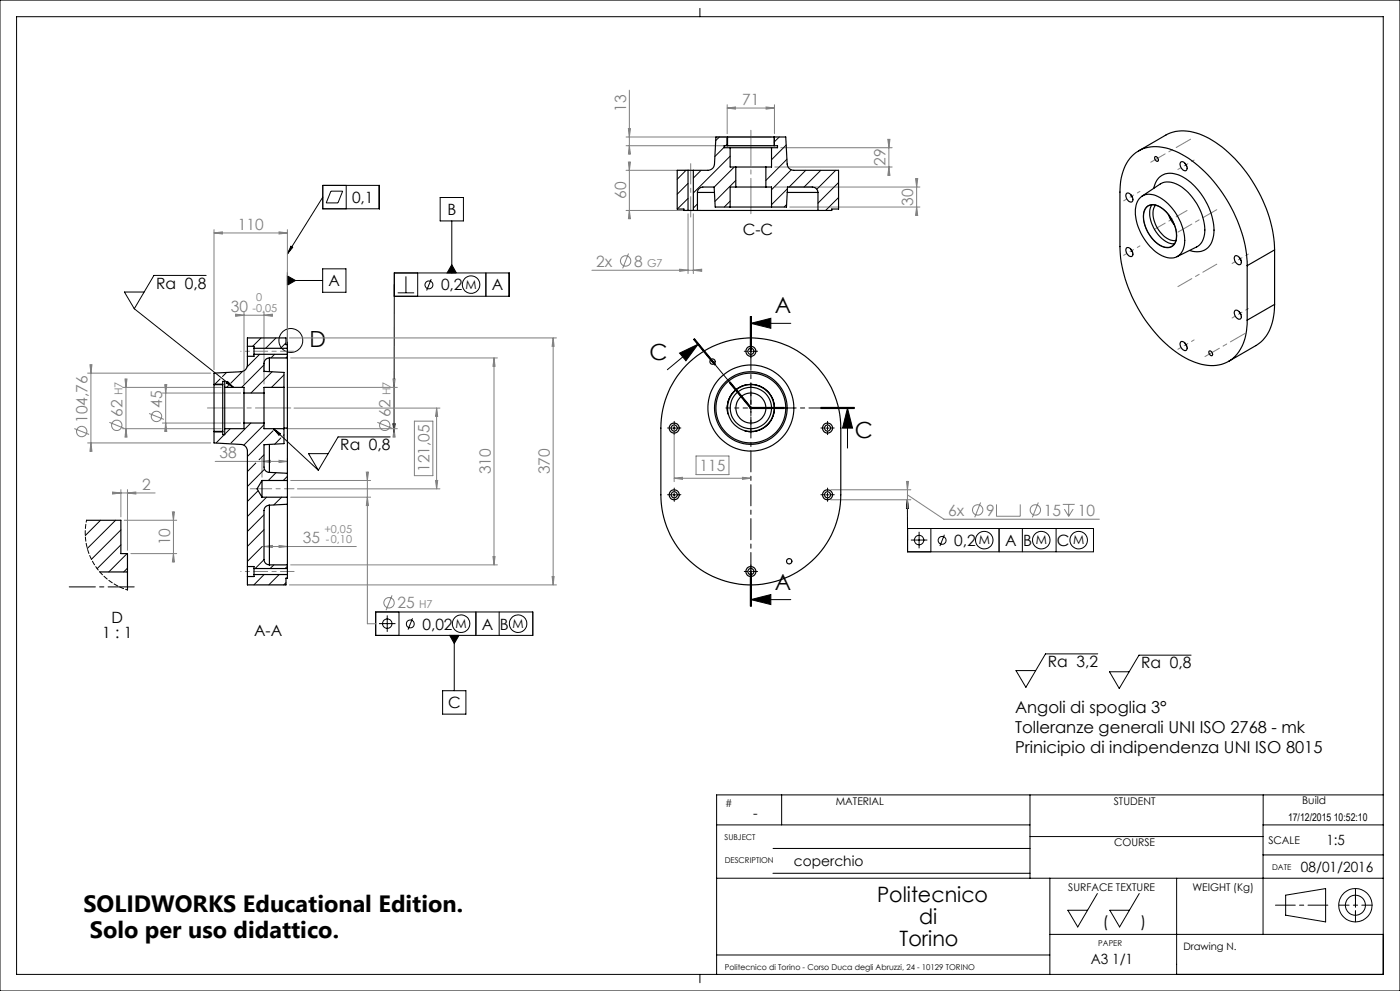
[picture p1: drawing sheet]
<svg xmlns="http://www.w3.org/2000/svg" width="420mm" height="297mm" viewBox="0 0 420 297" stroke-linecap="round" stroke-linejoin="round" font-family="sans-serif">
<g fill="none" stroke="#000" stroke-width=".3">
<path d="M0 0h420v297h-420zM5 5h410v287h-410zM210 2.5v2.5M96.8 55.6h17v7h-17zM96.8 59.1l-10.6 17M99.3 57.3h3.5l-1.4 3.5h-3.5zM103.9 55.6v7M132 59.2h7v7h-7zM218.2 41.1v2.6M232.3 41.1v2.6M87.3 73.8l.5 .4-1.6 1.9zM135.5 66.2v15.6"/>
<path d="M135.5 79.3l1.4 2.5h-2.8zM344 62a3.6 3.6 0 0 1 4.9 .6 9.9 9.9 0 0 1 3.7 10.1 3 3 0 0 1-4.7 .8 10.3 10.3 0 0 1-4.6-10.4zM40.3 92.5l29.7 23.6M43.2 87.5h-5.9l3 5M61.8 82.5h-15.6l-5.9 10M86.2 84.1h10.6M86.2 81.7v25.6M86.2 82.7l2.5 1.4-2.5 1.4zM96.8 80.6h7v7h-7zM118.3 88.8h34.5v-7h-34.5l-.1 47.7M119.3 87.8h4.9M121.8 82.8v5"/>
<path d="M125.3 81.8v7M129.4 83.7l-1.4 3.4M145.8 81.8v7M225.1 94.9v10M225.2 96.9l6-1.5v3zM225.2 96.9h12M225.3 94.9v10M225.4 94.9v10M64.2 115.2h2.6M68.3 114.3l1.7 1.8-2.1-1.3zM203.9 105.8l5.5-2.7-3.6 5zM208.1 101.7l6.3 7.7"/>
<path d="M208.2 101.6l6.4 7.7M208.3 101.5l6.4 7.7M209.4 103.1l-9.2 7.7M218.8 114.7l6.3 7.7M218.9 114.6l6.4 7.7h10M219 114.4l6.4 7.8M224.8 105.3h.9M225.2 104.8v1M64.2 129.4h2.6M82.1 128.5l13.4 12.4M82.1 128.5l2 1.5-.4 .4zM98.5 136h-5.9l2.9 4.9"/>
<path d="M117.1 130.9h-15.7l-5.9 10M117.9 127h.6l-.3 2.5zM201.8 128.3h.9M202.2 127.8v1M218.4 124.1a7.1 7.1 0 0 1 6.2-8.9 7.1 7.1 0 0 1 7.7 7.7 7.1 7.1 0 0 1-8.9 6.2M224.8 122.3h.9M225.2 121.8v1M225.3 122.4h10M225.3 122.1h10M246.3 122.3h10M246.3 122.4h10M246.3 122.1h10"/>
<path d="M247.8 128.3h.9M248.2 127.8v1M254.2 122.3l1.6 6h-3zM254.2 122.3v12M201.8 148.3h.9M202.2 147.8v1M247.8 148.3h.9M248.2 147.8v1M272.2 149.8l.1 12.1M272.2 149.8l.3 2.5h-.6zM272.3 158.4h55.7v7h-55.7zM275.7 159.4v4.9"/>
<path d="M279.3 158.4v7M299.7 158.4v7M306.7 158.4v7M316.8 158.4v7M224.8 171.3h.9M225.1 171.7v10M225.2 179.7l6-1.5v3zM225.2 170.8v1M225.2 179.7h12M225.3 171.7v10M225.4 171.7v10zM273.3 161.9h4.9"/>
<path d="M283.3 160.3l-1.3 3.4M112.7 183.4h47.1v7h-47.1zM113.7 186.9h4.9M116.2 184.4v5M119.7 183.4v7M123.8 185.3l-1.4 3.4M134.9 190.4h2.8l-1.4 2.5zM136.3 190.4v16.6M142.8 183.4v7M149.8 183.4v7M329.3 196h-15.6l-5.9 10-3-5h5.9M357.3 196.4h-15.6l-5.9 9.9-3-5h5.9"/>
<path d="M132.8 207h7v7h-7zM234.5 238.2v9M309 238.2v25M379 238.2v9M415 238.2h-200v53.8M215 247.2h94M231.9 254.3h77.1M309 250.7h69.9M378.9 256.2h36.1M415 247.2h-36.1v32.8M215 263.2h200M231.9 261.7h77.1"/>
<path d="M315 263.2v28.8M353 263.2v28.8M385.7 268.3l12-2v10l-12-2zM210 292v2.5M215 286.2h100M315 280h100"/>
<circle cx="128.7" cy="85.4" r="1.18"/>
<circle cx="141.3" cy="85.3" r="2.62"/>
<circle cx="87.2" cy="102.1" r="3.6"/>
<circle cx="275.7" cy="161.9" r="1.41"/>
<circle cx="282.6" cy="162" r="1.18"/>
<circle cx="295.3" cy="161.9" r="2.63"/>
<circle cx="312.4" cy="161.9" r="2.62"/>
<circle cx="323.6" cy="161.9" r="2.63"/>
<circle cx="116.2" cy="186.9" r="1.4"/>
<circle cx="123.1" cy="187" r="1.19"/>
<circle cx="138.3" cy="186.9" r="2.63"/>
<circle cx="155.4" cy="186.9" r="2.62"/>
<circle cx="406.6" cy="271.3" r="5"/>
<circle cx="406.6" cy="271.3" r="3"/>
</g>
<path d="M401.6 271.3h10M406.6 276.3v-10" fill="none" stroke="#000" stroke-width=".3" stroke-dasharray="6.3 1.3 1.3 1.3" stroke-dashoffset="3.3"/>
<path d="M225.3 94.9v86.8M382.6 271.3h15.7" fill="none" stroke="#000" stroke-width=".3" stroke-dasharray="6.3 1.3 1.3 1.3" stroke-dashoffset=".4"/>
<path d="M406.6 268.3v6" fill="none" stroke="#000" stroke-width=".3" stroke-dasharray="6.3 1.3 1.3 1.3" stroke-dashoffset="3"/>
<g fill="none" stroke="#808080" stroke-width=".3">
<path d="M188.5 38.6h.6l-.3 2.5zM188.8 27v19.2M218.2 32.4l2.5-.3v.6zM218.2 31.4v8.7M218.2 32.4h14.1M229.8 32.1l2.5 .3-2.5 .3zM232.3 31.4v8.7M187.8 43.7h43.6M187.8 41.1h43.6M187.8 51h19.2M188.5 48.6h.6l-.3 2.4zM188.8 48.6v16.9"/>
<path d="M188.8 43.7l.3 2.5h-.6zM232.4 50.1h35.3M232.4 56.1h43.6M234.2 44.3h33.5M266.3 41.8h.7l-.3 2.5zM266.7 50.1l.3 2.5h-.7zM266.7 41.8v10.8M274.7 53.5h.6l-.3 2.6zM275 53.5v11.1M64.2 69.8l2.5-.3v.6zM64.2 68.8v42M64.2 69.8h22"/>
<path d="M83.7 69.5l2.5 .3-2.5 .3zM86.2 68.8v33.5M187.8 63.1h22.5M188.6 76l-1.8 4.4M188.8 63.1l.3 2.4h-.6zM206.4 64.1v17.9M208 64.1v17.9M236.9 62.1h39.1M275 62.1l.3 2.5h-.6zM70.7 94.5h11M70.7 94.2l2.5 .3-2.5 .3zM73.2 93.5v21.6"/>
<path d="M79.2 94.5l2.5-.3v.6zM79.2 93.5v21.6M177.6 81h32.9M203.9 80.7l2.5 .3-2.5 .3zM208 81l2.5-.3v.6zM26.3 111.8h36.9M27 109.3h.6l-.3 2.5zM27.3 109.3v26M36.8 116.1h29.6M37.5 113.6h.6l-.3 2.5zM37.8 113.6v17.4M48.7 117.8h23.5"/>
<path d="M49.4 115.3h.6l-.3 2.5zM49.7 115.3v14M86.2 116.1h33M86.8 101.3h80.1M87.2 107.3h62M117.9 113.6h.6l-.3 2.5zM118.2 113.6v17.4M148.2 107.3v62M148.2 107.3l.3 2.5h-.6zM165.9 101.3l.3 2.5h-.6zM165.9 101.3v74M22.3 128.4l4.4 1.8"/>
<path d="M26.3 132.7h36.9M27.3 132.7l.3 2.6h-.6zM32.8 126.6l4.5 1.8M36.8 128.5h29.6M37.8 128.5l.3 2.5h-.6zM44.7 123.9l4.5 1.8M48.7 126.8h23.5M49.7 126.8l.3 2.5h-.6zM64.6 138.3h21.6M78.6 138.3l2.5-.3v.6zM78.6 137.3v5.7M83.7 138l2.5 .3-2.5 .3z"/>
<path d="M86.2 128.5h33M86.2 137.3v3.6M88.2 122.3h43.8M113.2 126.6l4.5 1.8M118.2 128.5l.3 2.5h-.6zM124.3 126.2h5.6v16.4h-5.6zM131 122.3l.3 2.5h-.6zM131 122.3v24.2M202.2 129.3v15.1M208.8 136.7h9.9v5.5h-9.9zM33.8 147.5l2.5 .2-2.5 .4zM33.8 147.7h12.7"/>
<path d="M36.3 146.8v8.1M37.3 155.9h15.7M38.2 147.7l2.5-.2v.6zM38.2 146.8v18.1M51.7 153.4h.6l-.3 2.5zM52 153.4v15M87.2 144h24M87.2 149h24M89.2 146.5h42.8M109.9 141.5h.6l-.3 2.5zM110.2 141.5v45.4h2.5M110.2 149l.3 2.5h-.6z"/>
<path d="M130.7 144h.6l-.3 2.5zM202.2 143.3l2.6-.3v.6zM202.2 143.3h23M222.7 143l2.5 .3-2.5 .3zM249.2 146.8h24.1M249.2 149.8h24.1M272 144.3h.6l-.4 2.5zM272.2 144.3v8M272.2 148.3l11 7.3h46.6M272.2 149.8l.4 2.5h-.6zM294.2 150.6l-1.8 4.4M298.9 151.2v3.5h7.2v-3.5"/>
<path d="M311.5 150.6l-1.8 4.4M318.8 151.2h3.6M319.3 152.6l1.3 2.1M320.6 151.2v3.5M321.9 152.6l-1.3 2.1M39.3 165.9h13.7M52 165.9l.3 2.5h-.6zM79.2 163.8l2.5-.3v.6zM79.2 163.8h27.7M83.7 163.5l2.5 .3-2.5 .3zM86.8 175.3h80.1M87.2 169.3h62"/>
<path d="M117.6 178.4l-1.8 4.5M147.9 166.8h.6l-.3 2.5zM165.6 172.8h.6l-.3 2.5z"/>
<circle cx="187.7" cy="78.2" r="1.55"/>
<circle cx="24.5" cy="129.3" r="1.55"/>
<circle cx="35" cy="127.5" r="1.55"/>
<circle cx="47" cy="124.8" r="1.55"/>
<circle cx="115.4" cy="127.5" r="1.55"/>
<circle cx="293.3" cy="152.8" r="1.56"/>
<circle cx="310.6" cy="152.8" r="1.56"/>
<circle cx="116.7" cy="180.6" r="1.55"/>
</g>
<path d="M224.3 122.3h-6.5M225.3 121.3v-6.5M225.3 123.3v6.5M226.3 122.3h6.5" fill="none" stroke="#000" stroke-width=".3" stroke-dasharray="15.2 1.3 1.3 1.3" stroke-dashoffset="13.9"/>
<g fill="none" stroke="#000" stroke-width=".3" stroke-dasharray="15.2 1.3 1.3 1.3">
<path d="M224.3 105.3h-1M225.3 104.3v-1M225.3 106.3v1M226.3 105.3h1M201.3 128.3h-1M202.3 127.3v-1M202.3 129.3v1M203.3 128.3h1M247.3 128.3h-1M248.3 127.3v-1M248.3 129.3v1M249.3 128.3h1"/>
<path d="M201.3 148.3h-1M202.3 147.3v-1M202.3 149.3v1M203.3 148.3h1M247.3 148.3h-1M248.3 147.3v-1M248.3 149.3v1M249.3 148.3h1M224.3 171.3h-1M225.3 170.3v-1M225.3 172.3v1M226.3 171.3h1"/>
</g>
<path d="M40.3 175.9h-19.5" fill="none" stroke="#000" stroke-width=".3" stroke-dasharray="15.2 1.3 1.3 1.3" stroke-dashoffset="7.4"/>
<path d="M225.3 122.3h31" fill="none" stroke="#000" stroke-width=".3" stroke-dasharray="6.3 1.3 1.3 1.3" stroke-dashoffset="2.9"/>
<path d="M225.3 122.3l-17.1-20.7" fill="none" stroke="#000" stroke-width=".3" stroke-dasharray="6.3 1.3 1.3 1.3" stroke-dashoffset="-.1"/>
<path d="M353.4 69.6l11.6-6.8M353.4 85.9l11.6-6.7" fill="none" stroke="#808080" stroke-width=".3" stroke-dasharray="15.2 1.3 1.3 1.3" stroke-dashoffset="10.4"/>
<path d="M356.1 63.1l-9.8 5.7" fill="none" stroke="#808080" stroke-width=".3" stroke-dasharray="15.2 1.3 1.3 1.3" stroke-dashoffset="11.5"/>
<path d="M342 57.4l-4.9 2.8M358.2 48l-4.8 2.8M342 73.7l-4.9 2.8M374.5 76.1l-4.9 2.9M374.5 92.5l-4.9 2.8M358.2 101.9l-4.8 2.8" fill="none" stroke="#808080" stroke-width=".3" stroke-dasharray="15.2 1.3 1.3 1.3" stroke-dashoffset="14.3"/>
<path d="M357.2 41.7l-12 6.9M373.4 100l-11.9 6.9" fill="none" stroke="#808080" stroke-width=".3" stroke-dasharray="15.2 1.3 1.3 1.3" stroke-dashoffset="10.2"/>
<path d="M225.3 64v-25M87.2 122.3h-25" fill="none" stroke="#808080" stroke-width=".3" stroke-dasharray="15.2 1.3 1.3 1.3" stroke-dashoffset="4.6"/>
<path d="M207.2 65v-16" fill="none" stroke="#808080" stroke-width=".3" stroke-dasharray="15.2 1.3 1.3 1.3" stroke-dashoffset="9.1"/>
<path d="M78.6 146.5h-3.5" fill="none" stroke="#808080" stroke-width=".3" stroke-dasharray="15.2 1.3 1.3 1.3"/>
<path d="M78.6 146.5h9.6" fill="none" stroke="#808080" stroke-width=".3" stroke-dasharray="15.2 1.3 1.3 1.3" stroke-dashoffset="12.3"/>
<path d="M88.2 105.3h-12M88.2 171.3h-12" fill="none" stroke="#808080" stroke-width=".3" stroke-dasharray="15.2 1.3 1.3 1.3" stroke-dashoffset="11.1"/>
<path d="M76.2 105.3h-4M76.2 171.3h-4" fill="none" stroke="#808080" stroke-width=".3" stroke-dasharray="15.2 1.3 1.3 1.3" stroke-dashoffset="15.1"/>
<g fill="#000">
<path d="M86.2 82.7l2.5 1.4-2.5 1.4zM134.9 190.4l1.4 2.5 1.4-2.5zM135.5 79.3l1.4 2.5h-2.8z"/>
<path d="M225.2 96.9l6-1.5v3zM225.2 179.7l6-1.5v3z"/>
<path d="M254.2 122.3l1.6 6h-3zM203.9 105.8l5.5-2.7-3.6 5z"/>
</g>
<g fill="#808080">
<path d="M202.2 143.3l2.6-.3v.6zM222.7 143l2.5 .3-2.5 .3z"/>
<path d="M208 81l2.5-.3v.6zM203.9 80.7l2.5 .3-2.5 .3z"/>
<path d="M272 144.3h.6l-.4 2.5zM272.2 149.8l.4 2.5h-.6zM109.9 141.5h.6l-.3 2.5zM110.2 149l.3 2.5h-.6zM70.7 94.2l2.5 .3-2.5 .3zM79.2 94.5l2.5-.3v.6zM79.2 163.8l2.5-.3v.6zM83.7 163.5l2.5 .3-2.5 .3zM33.8 147.5l2.5 .2-2.5 .4zM38.2 147.7l2.5-.2v.6z"/>
<path d="M78.6 138.3l2.5-.3v.6zM83.7 138l2.5 .3-2.5 .3z"/>
<path d="M188.8 43.7l.3 2.5h-.6zM188.5 38.6h.6l-.3 2.5z"/>
<path d="M188.5 48.6h.6l-.3 2.4zM188.8 63.1l.3 2.4h-.6z"/>
<path d="M49.4 115.3h.6l-.3 2.5zM49.7 126.8l.3 2.5h-.6zM37.5 113.6h.6l-.3 2.5zM37.8 128.5l.3 2.5h-.6zM148.2 107.3l.3 2.5h-.6zM147.9 166.8h.6l-.3 2.5zM27 109.3h.6l-.3 2.5zM27.3 132.7l.3 2.6h-.6zM131 122.3l.3 2.5h-.6zM130.7 144h.6l-.3 2.5zM117.9 113.6h.6l-.3 2.5zM118.2 128.5l.3 2.5h-.6zM165.9 101.3l.3 2.5h-.6zM165.6 172.8h.6l-.3 2.5zM266.3 41.8h.7l-.3 2.5zM266.7 50.1l.3 2.5h-.7zM274.7 53.5h.6l-.3 2.6zM275 62.1l.3 2.5h-.6zM51.7 153.4h.6l-.3 2.5zM52 165.9l.3 2.5h-.6z"/>
<path d="M218.2 32.4l2.5-.3v.6zM229.8 32.1l2.5 .3-2.5 .3z"/>
<path d="M64.2 69.8l2.5-.3v.6zM83.7 69.5l2.5 .3-2.5 .3z"/>
</g>
<g fill="none" stroke="#000" stroke-width=".35">
<path d="M206.4 51h1.6M206.4 51h-3.2v11.6h2v.5h1.2M206.4 51v12.1M208 51v12.1M209.2 57.7a1.63 1.63 0 0 1 1.7-1.6h3.3l.4 6h4.4M209.2 57.7h5.1M209.2 57.7v5.4M218.3 41.1h-3.5l-.5 8.1a1.99 1.99 0 0 1-2 1.8h-4.3M218.3 41.1h13.9M218.3 43.7h13.9M218.3 43.7h-1.1v.6h1.8M218.3 41.1v2.6"/>
<path d="M219 44.3h12.5M219 44.3v5.8h1.7M220.7 50.1h9.1M220.7 56.1h9.1M220.7 56.1h-1.7v6M220.7 50.1v6M229.8 56.1h1.7v6M229.8 50.1v6M231.5 44.3v5.8h-1.7M232.2 41.1h3.5l.4 8.1a1.99 1.99 0 0 0 2.1 1.8h13.4v11.6h-2.1v.5h-4.1M232.2 43.7h1.1v.6h-1.8M232.2 41.1v2.6"/>
<path d="M236.1 57.7h9.3M245.4 57.7v-.1a1.68 1.68 0 0 0-1.7-1.5h-7.4l-.4 6h-4.4M245.4 57.7v5.4M338 57.9a1.68 1.68 0 0 1 1.6 .9 1.68 1.68 0 0 1-.1 1.7 1.77 1.77 0 0 1-1.5-2.6zM339.3 58.3l.5 .9M341.6 45.2l8.2-4.7a12.8 12.8 0 0 1 12 .5 40.6 40.6 0 0 1 18.1 21.6 35.6 35.6 0 0 1 2.5 12.3M341.8 59.5a4.6 4.6 0 0 1 6.2-.3 16 16 0 0 1 7.3 14.2 4.2 4.2 0 0 1-6.7 3.3 15.7 15.7 0 0 1-7.9-14.5l.5-1.8zM342.6 58.8l5.5-3.7a5.9 5.9 0 0 1 6.6 1.1 16.7 16.7 0 0 1 6.7 14.1 4.7 4.7 0 0 1-2.4 3.7l-5.9 2.9M346.1 56.4a5.1 5.1 0 0 1 7.8-3.8 19.4 19.4 0 0 1 10.2 17.8 5.1 5.1 0 0 1-7.2 4.7M346.5 47a.81 .81 0 0 1 .9 .4 .81 .81 0 0 1-.2 1 1.01 1.01 0 0 1-.7-1.4zM354.2 48.6a1.33 1.33 0 0 1 1.8 1.2 .81 .81 0 0 1-.1 1.3 .81 .81 0 0 1-1.2-.4 1.98 1.98 0 0 1-.5-2.1zM355.5 49l.5 .8"/>
<path d="M206.4 63.1h1.6M208 63.1h1.2M209.2 63.1h36.2M219 62.1h12.5M337.9 74.4a1.62 1.62 0 0 1 2 2 .87 .87 0 0 1-.9 .5 .87 .87 0 0 1-.8-.7l-.5-1.1zM339.3 74.7l.5 .9M344 62.2a3.2 3.2 0 0 1 4.3 0 10.2 10.2 0 0 1 4.4 10 2.84 2.84 0 0 1-4.4 1.4 10.2 10.2 0 0 1-5-10.2zM345.5 61.4a7.4 7.4 0 0 0 .9 7.5 7.6 7.6 0 0 0 5.9 4.2M346.7 61.5a6.2 6.2 0 0 0 .5 6.8 6.3 6.3 0 0 0 5.6 3.8M350.5 64.3l.8 1.7 1 1.3M370.6 76.7a1.68 1.68 0 0 1 1.5 .8 1.68 1.68 0 0 1-.1 1.8 1.77 1.77 0 0 1-1.4-2.6zM371.8 77.1l.5 .9"/>
<path d="M374.2 79.6a41.9 41.9 0 0 0-19.6-33.3 13.5 13.5 0 0 0-12.5-1.4 12.1 12.1 0 0 0-6 10.4l-.1 18.6a42.4 42.4 0 0 0 18.6 32.8 14.4 14.4 0 0 0 13.5 1.9 12.2 12.2 0 0 0 6-10.5l.1-2.1M374.2 79.6v16.4M382.4 74.9l-8.2 4.7M382.4 74.9v16.3M370.4 93.2a1.44 1.44 0 0 1 2 1.4 .78 .78 0 0 1-.4 1.1 .78 .78 0 0 1-1.1-.5 1.94 1.94 0 0 1-.5-2zM371.8 93.5l.5 .8M382.4 91.2a14.1 14.1 0 0 1-4.8 11.8l-9 5.3M382.4 91.2l-8.2 4.8M64.2 115.3v14M64.2 115.3h2.6M66.8 115.3v14M66.8 115.3v-1h.6v1.8"/>
<path d="M67.4 116.1v12.4M67.4 116.1h5.8v1.7M73.2 117.8v9M73.2 117.8h6M74.2 106.8v2.6a2.06 2.06 0 0 1-1.9 2l-8.1 .4v3.5M74.2 103.8v3M74.2 103.8h2v.6M74.2 103.8v-2.5h11.6v2h.4v1.1M76.2 104.4v1.8M76.2 106.2h10M76.2 104.4h10M76.2 106.2v.6h-2"/>
<path d="M79.2 117.8v9M80.8 107.3a1.69 1.69 0 0 0-1.6 1.6v2.4l6 .3v4.5M80.8 107.3v4.1M80.8 107.3h5.4M85.2 116.1v12.4M85.2 116.1h-6v1.7M86.2 104.4v1.8M86.2 107.3v21M86.2 106.2v1.1M205.9 109.4a27 27 0 0 1 29.5-6.1 27 27 0 0 1 16.8 25v20a27 27 0 0 1-27 27 27 27 0 0 1-26.9-27v-20a27.1 27.1 0 0 1 7.6-18.9zM354.2 102.5a1.33 1.33 0 0 1 1.8 1.2 .81 .81 0 0 1-.1 1.3 .81 .81 0 0 1-1.2-.4 2.01 2.01 0 0 1-.5-2.1zM355.5 102.9l.5 .8"/>
<path d="M362.7 105.3a.76 .76 0 0 1 .9 .3 .76 .76 0 0 1-.2 1 1.11 1.11 0 0 1-.7-1.3zM64.2 129.3v3.4l8.1 .5a1.99 1.99 0 0 1 1.9 2v34.6M64.2 129.3h2.6M67.4 128.5v1.8h-.6v-1M73.2 126.8v1.7h-5.8M73.2 126.8h6M79.2 126.8v1.7h6M80.8 133.2v8.4M85.2 128.5v4.5l-6 .3v6.7a1.63 1.63 0 0 0 1.5 1.6l5.5 .2M85.2 128.3h1M86.2 128.3v15.7M26 155.9h10.3v10h1.9v5.5"/>
<path d="M78.6 144v5M78.6 144h7.6M78.6 149h7.6M78.6 144l-1.5 2.5 1.5 2.5M80.8 151.4v17.9M86.2 144v5M86.2 151.1l-5.5 .3a1.63 1.63 0 0 0-1.5 1.6v14.7a1.63 1.63 0 0 0 1.6 1.6M86.2 151.1v18.2M86.2 149v2.1M29.9 171.4h8.3M38.2 171.4v5.4M74.2 169.8v3"/>
<path d="M74.2 169.8h2v.6M76.2 170.4v1.8M76.2 172.2h10M76.2 170.4h10M76.2 172.2v.6h-2M80.8 169.3h5.4M86.2 170.4v1.8M86.2 172.2v1.1h-.4v2h-11.6v-2.5M86.2 169.3v1.1"/>
<circle cx="213.8" cy="108.4" r=".81"/>
<circle cx="225.3" cy="105.3" r=".92"/>
<circle cx="225.3" cy="105.3" r="1.51"/>
<circle cx="202.2" cy="128.3" r=".92"/>
<circle cx="202.3" cy="128.3" r="1.51"/>
<circle cx="225.2" cy="122.3" r="7"/>
<circle cx="225.3" cy="122.3" r="12.9"/>
<circle cx="225.3" cy="122.3" r="10.5"/>
<circle cx="225.3" cy="122.3" r="6.2"/>
<circle cx="225.3" cy="122.3" r="10.9"/>
<circle cx="225.3" cy="122.3" r="4.5"/>
<circle cx="248.3" cy="128.3" r=".92"/>
<circle cx="248.3" cy="128.3" r="1.51"/>
<circle cx="202.2" cy="148.3" r=".92"/>
<circle cx="202.3" cy="148.3" r="1.51"/>
<circle cx="248.3" cy="148.3" r=".92"/>
<circle cx="248.3" cy="148.3" r="1.51"/>
<circle cx="225.3" cy="171.3" r=".92"/>
<circle cx="225.3" cy="171.3" r="1.51"/>
<circle cx="236.8" cy="168.2" r=".8"/>
</g>
<g fill="none" stroke="#000" stroke-width=".3">
<path d="M205.8 51l-2.6 2.7M206.4 55l-3.2 3.2M206.4 59.5l-3.2 3.1M210.3 51l-2.3 2.4M215.8 41.1l-1.1 1.1M217.2 44.1l-2.7 2.8M218.3 43.1l-.6 .6M219 46.8l-11 11.1M220.3 50.1l-6.1 6M220.7 54.1l-6.2 6.3M233.8 41.1l-1.6 1.5M235.9 43.5l-4.4 4.4"/>
<path d="M236.1 47.7l-6.3 6.4M236.2 56.6l-4.7 4.7M237.4 50.9l-5.9 6M241.7 51l-5 5.1M246.2 51l-5 5.1M250.7 51l-5.7 5.7M251.6 54.7l-6.2 6.2M251.6 59.2l-3.9 3.9M209.2 61.1l-1.2 1.3M219 60.3l-1.7 1.8M236 61.3l-.8 .8M66 113.6l-1.7 1.7"/>
<path d="M68 111.6l-1.3 1.3M68.5 115.5l-.5 .6M72.8 111.3l-3.5 3.5M77.9 106.2l-3.8 3.8M78.3 101.3l-2.5 2.5M79.2 109.4l-6.7 6.7M81.6 111.4l-6.3 6.4M82.4 106.2l-1.1 1.1M82.8 101.3l-3.1 3.1M85.2 112.4l-3.7 3.7M85.8 102.8l-1.6 1.6M86.2 106.9l-.4 .4"/>
<path d="M67.3 130.3l-2.5 2.4M69.1 128.5l-1.7 1.6M75.2 126.8l-5.9 5.9M76.7 138.8l-2.5 2.5M78.1 137.4l-.4 .4M79.2 127.3l-6.1 6.1M79.2 136.3l-.9 .9M82 129.1l-7.8 7.7M84.3 131.2l-1.9 1.9M85.2 130.3l-.2 .2M30.2 155.9l-4.6 4.6M34.7 155.9l-8.5 8.5"/>
<path d="M36.3 158.8l-8.9 8.8M77.4 147.1l-3.2 3.2M79.2 154.3l-5 5M79.2 158.7l-5 5.1M79.3 140.6l-5.1 5.2M80 149l-5.8 5.8M82.8 141.7l-2.3 2.3M84.5 149l-2.4 2.3M86.2 142.8l-1.2 1.2M36.3 163.3l-7.2 7.1M38.1 165.9l-5.5 5.5M38.2 170.3l-1.1 1.1"/>
<path d="M78.7 163.8l-4.5 4.4M79.2 167.7l-2.6 2.7M79.2 172.2l-3 3.1M82.2 169.3l-1.2 1.1M83.7 172.2l-3.1 3.1M85.8 174.6l-.7 .7M86.2 169.7l-.7 .7M329.2 267.8l-5.9 10-2.9-5h5.9M341.8 267.8l-5.9 10-2.9-5h5.8"/>
</g>
<path d="M26 155.9l-.4 3.3 .2 3.3 .8 3.2 1.4 3 1.9 2.7 2.5 2.3 2.7 1.8 3.2 1.3" fill="none" stroke="#000" stroke-width=".3" stroke-dasharray="1.3 .6" stroke-dashoffset=".6"/>
<g font-size="7.1">
<text x="25" y="273.3">SOLIDWORKS Educational Edition.</text>
<text x="26.9" y="281">Solo per uso didattico.</text>
</g>
<g font-size="6.7">
<text x="232.5" y="93.9">A</text>
<text x="92.8" y="103.9">D</text>
<text x="194.8" y="107.8">C</text>
<text x="256.4" y="131.3">C</text>
<text x="232.5" y="176.7">A</text>
</g>
<g font-size="6.3">
<text x="263.1" y="270.4">Politecnico</text>
<text x="275.7" y="276.8">di</text>
<text x="269.9" y="283.7">Torino</text>
</g>
<g font-size="4.9">
<text x="304.5" y="213.7">Angoli di spoglia 3°</text>
<text x="304.5" y="219.6">Tolleranze generali UNI ISO 2768 - mk</text>
<text x="304.5" y="225.6">Prinicipio di indipendenza UNI ISO 8015</text>
</g>
<g font-size="4.7" fill="#808080">
<text x="187.8" y="33.5" transform="rotate(-90 187.8 33.5)">13</text>
<text x="222.7" y="31.4">71</text>
<text x="265.7" y="49.7" transform="rotate(-90 265.7 49.7)">29</text>
<text x="187.8" y="59.6" transform="rotate(-90 187.8 59.6)">60</text>
<text x="274" y="61.6" transform="rotate(-90 274 61.6)">30</text>
<text x="71.3" y="68.8">110</text>
<text x="178.9" y="79.9">2x</text>
<text x="190.3" y="79.9">8</text>
<text x="69.3" y="93.4">30</text>
<text x="36.7" y="124.9" transform="rotate(-90 36.7 124.9)">62</text>
<text x="48.7" y="122.2" transform="rotate(-90 48.7 122.2)">45</text>
<text x="117.2" y="124.9" transform="rotate(-90 117.2 124.9)">62</text>
<text x="26.2" y="126.7" transform="rotate(-90 26.2 126.7)">104,76</text>
<text x="65.9" y="137.3">38</text>
<text x="128.9" y="141.5" transform="rotate(-90 128.9 141.5)">121,05</text>
<text x="147.2" y="142.1" transform="rotate(-90 147.2 142.1)">310</text>
<text x="164.9" y="142.1" transform="rotate(-90 164.9 142.1)">370</text>
<text x="209.9" y="141.2">115</text>
<text x="42.7" y="146.7">2</text>
<text x="284.5" y="154.5">6x</text>
<text x="295.9" y="154.5">9</text>
<text x="313.2" y="154.5">15</text>
<text x="323.4" y="154.5">10</text>
<text x="51" y="163.5" transform="rotate(-90 51 163.5)">10</text>
<text x="90.8" y="162.8">35</text>
<text x="119.3" y="182.3">25</text>
</g>
<g font-size="4.7">
<text x="105.6" y="60.8">0,1</text>
<text x="134.2" y="64.4">B</text>
<text x="222.8" y="70.5">C-C</text>
<text x="46.8" y="86.5">Ra 0,8</text>
<text x="98.6" y="85.8">A</text>
<text x="132.3" y="87">0,2</text>
<text x="147.5" y="87">A</text>
<text x="102.1" y="134.9">Ra 0,8</text>
<text x="286.3" y="163.6">0,2</text>
<text x="301.5" y="163.6">A</text>
<text x="306.9" y="163.6">B</text>
<text x="317" y="163.6">C</text>
<text x="30.6" y="191.2">1 : 1</text>
<text x="33.4" y="186.6">D</text>
<text x="76.2" y="190.7">A-A</text>
<text x="126.7" y="188.7">0,02</text>
<text x="144.5" y="188.7">A</text>
<text x="150" y="188.7">B</text>
<text x="314.3" y="199.9">Ra 3,2</text>
<text x="342.4" y="200.3">Ra 0,8</text>
<text x="134.4" y="212.3">C</text>
<text x="330.9" y="277.8">(</text>
<text x="342.2" y="277.8">)</text>
</g>
<g font-size="4.2">
<text x="225.9" y="245.1">-</text>
<text x="397.9" y="253.2">1:5</text>
<text x="238.2" y="259.5">coperchio</text>
<text x="390.3" y="261.3">08/01/2016</text>
<text x="327.2" y="289">A3 1/1</text>
</g>
<g font-size="3.7">
<text x="139.7" y="86.6">M</text>
<text x="293.6" y="163.2">M</text>
<text x="310.7" y="163.2">M</text>
<text x="321.9" y="163.2">M</text>
<text x="136.7" y="188.2">M</text>
<text x="153.8" y="188.2">M</text>
</g>
<g font-size="3.3" fill="#808080">
<text x="194.1" y="79.9">G7</text>
<text x="75.7" y="93.5">-0,05</text>
<text x="76.8" y="90.3">0</text>
<text x="36.8" y="118.4" transform="rotate(-90 36.8 118.4)">H7</text>
<text x="117.2" y="118.4" transform="rotate(-90 117.2 118.4)">H7</text>
<text x="97.3" y="159.6">+0,05</text>
<text x="97.7" y="162.8">-0,10</text>
<text x="125.8" y="182.4">H7</text>
</g>
<g font-size="3.2">
<text x="217.5" y="241.9">#</text>
<text x="250.7" y="241.3">MATERIAL</text>
<text x="334.2" y="241.2">STUDENT</text>
<text x="390.6" y="241">Build</text>
<text x="386.4" y="246.1">17/12/2015 10:52:10</text>
<text x="334.2" y="253.6">COURSE</text>
<text x="380.5" y="252.9">SCALE</text>
<text x="320.5" y="267.2">SURFACE TEXTURE</text>
<text x="357.7" y="267.2">WEIGHT (Kg)</text>
</g>
<text font-size="3.1" x="355" y="284.8">Drawing N.</text>
<g font-size="2.4">
<text x="217.4" y="251.7">SUBJECT</text>
<text x="217.4" y="258.7">DESCRIPTION</text>
<text x="381.6" y="260.6">DATE</text>
<text x="329.5" y="283.6">PAPER</text>
<text x="217.4" y="290.7">Politecnico di Torino - Corso Duca degli Abruzzi, 24 - 10129 TORINO</text>
</g>
</svg>
